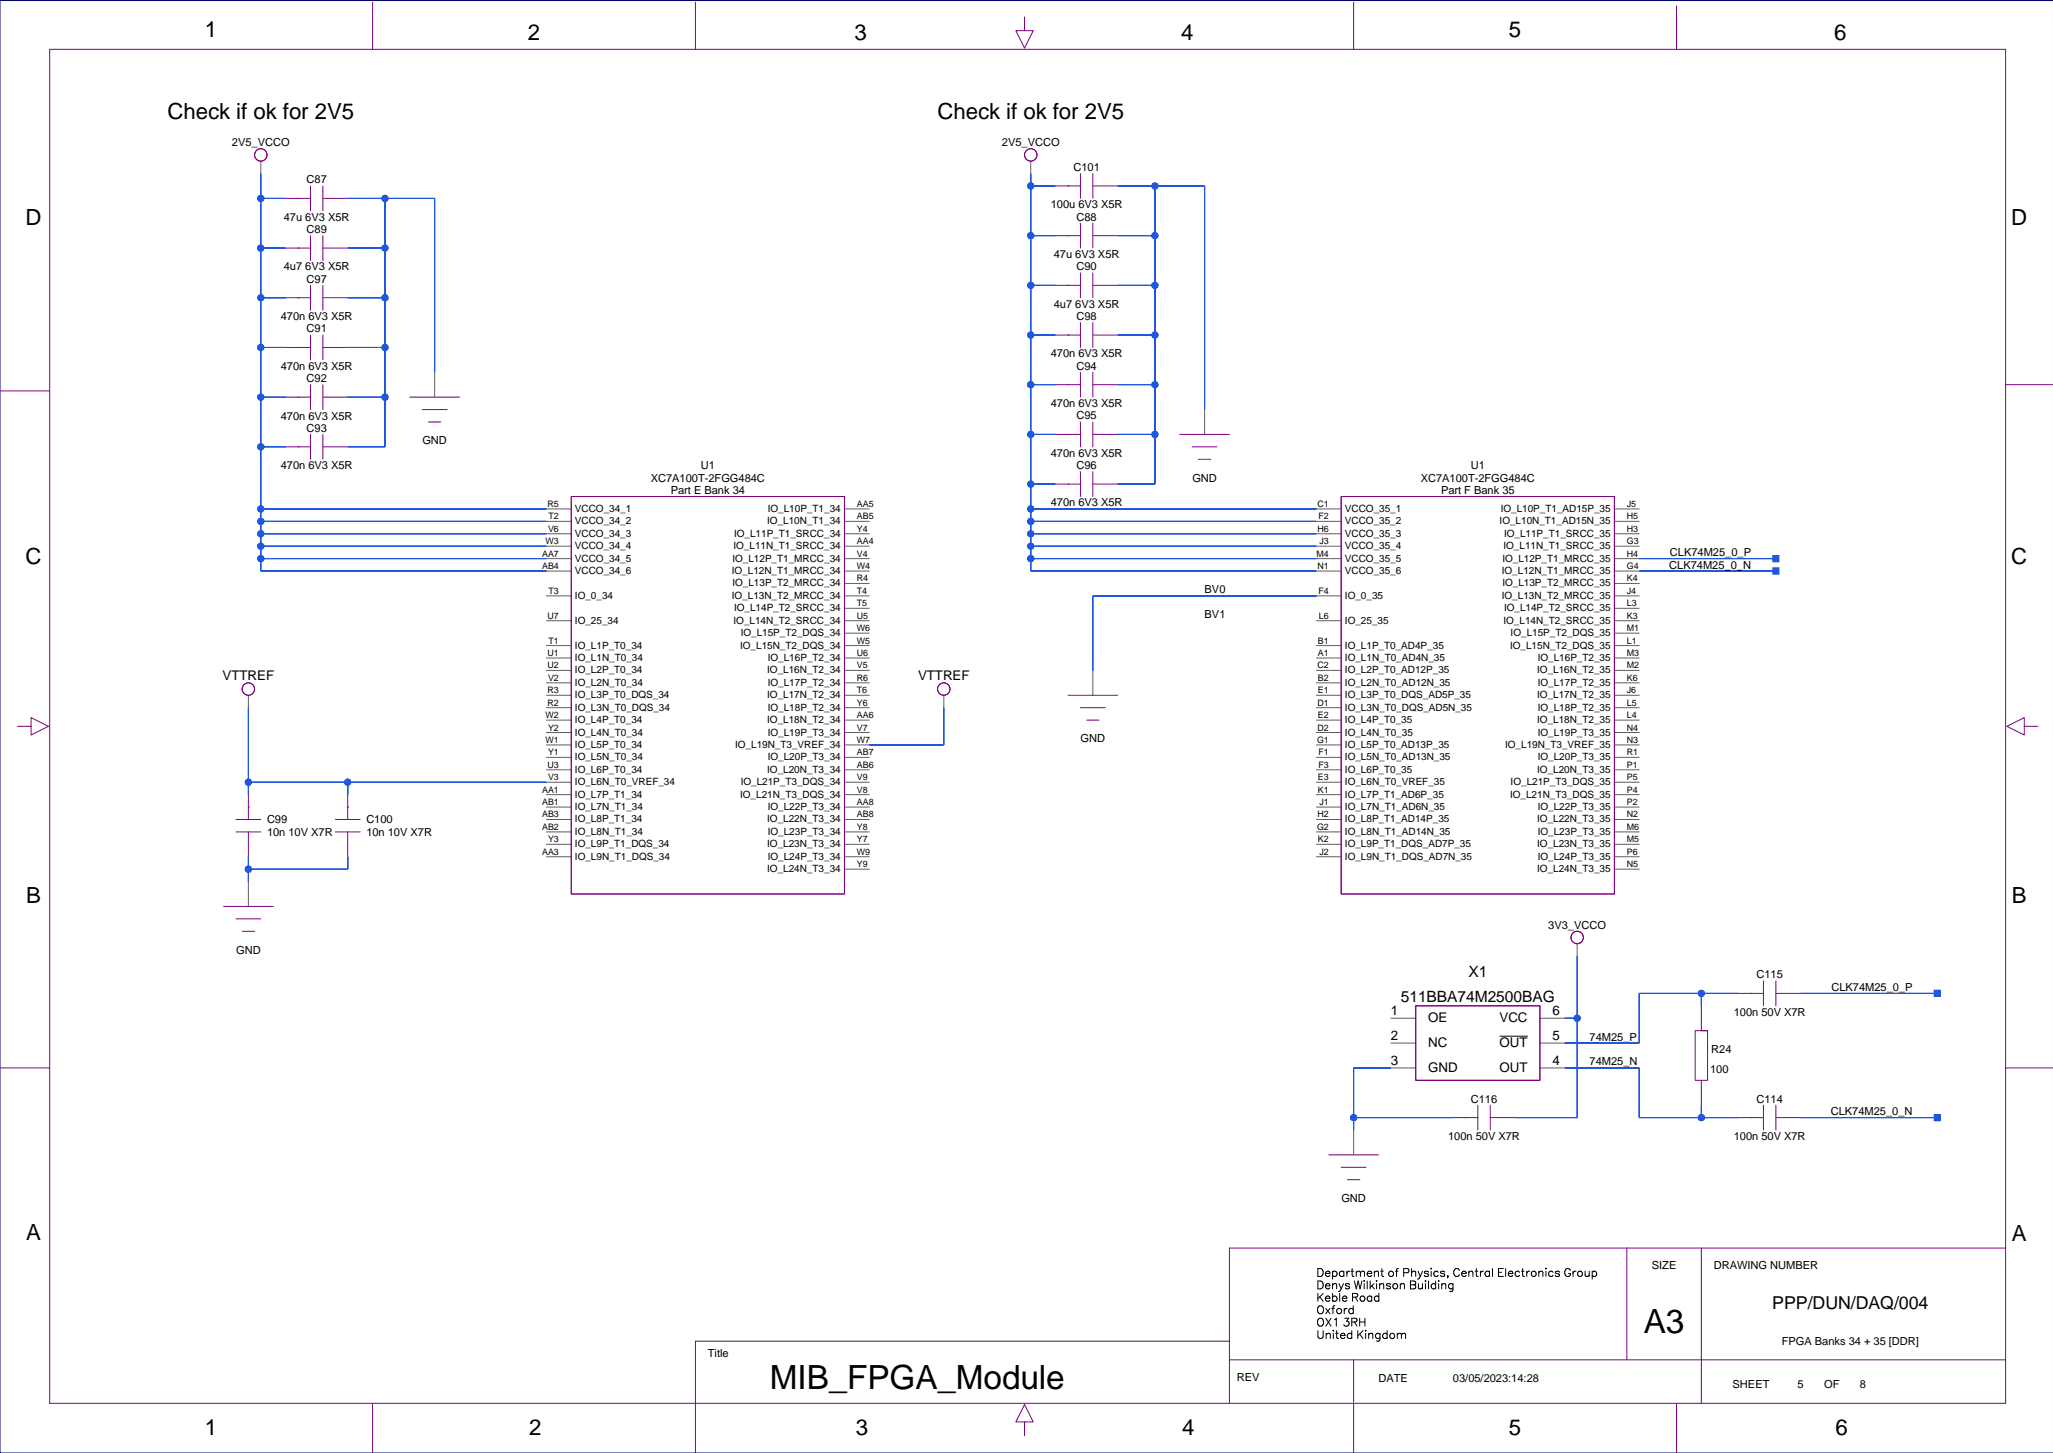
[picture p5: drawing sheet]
<svg xmlns="http://www.w3.org/2000/svg" width="420mm" height="297mm" viewBox="0 0 420 297" stroke-linecap="round" stroke-linejoin="round" font-family="sans-serif">
<path d="M419.9 .1h-419.9v296.9h419.9" fill="none" stroke="#000080" stroke-width=".2"/>
<g fill="none" stroke="#800080" stroke-width=".2">
<path d="M10.2 10.1h399.9v276.8h-399.9zM76.2 .4v9.7M142.2 .4v9.7M209.5 3.5v2.8h1.8l-1.8 3.5-1.8-3.5h1.8M276.8 .4v9.7M342.8 1.2v8.9M63.5 38v5.1M66 38v5.1M215.9 38h5M218.4 38h.1M220.9 35.5v5.1M223.5 35.5v5.1"/>
<path d="M223.5 38h5M58.4 40.6h5.1M58.4 50.7h5.1M60.9 40.6h.1M60.9 50.7h.1M63.5 48.2v5.1M63.5 58.3v5.1M66 48.2v5.1M66 58.3v5.1M66 40.6h5.1M66 50.7h5.1M215.9 48.2h5"/>
<path d="M215.9 58.3h5M218.4 48.2h.1M218.4 58.3h.1M220.9 45.6v5.1M220.9 55.8v5.1M223.5 45.6v5.1M223.5 55.8v5.1M223.5 48.2h5M223.5 58.3h5M0 79.9h10.2M58.4 71h5.1M58.4 60.9h5.1"/>
<path d="M60.9 71h.1M60.9 60.9h.1M63.5 68.5v5.1M63.5 78.6v5.1M66 68.5v5.1M66 78.6v5.1M66 71h5.1M66 60.9h5.1M215.9 78.6h5M215.9 68.5h5M218.4 78.6h.1M218.4 68.5h.1"/>
<path d="M220.9 66v5M220.9 76.1v5.1M223.5 78.6h5M223.5 66v5M223.5 76.1v5.1M223.5 68.5h5M410.1 78.6h9.8M58.4 81.2h5.1M58.4 91.3h5.1M60.9 81.2h.1M60.9 91.3h.1M63.5 88.8v5.1"/>
<path d="M66 88.8v5.1M66 81.2h5.1M66 91.3h5.1M83.8 81.2h10.2M86.3 83.7h5.1M87.6 86.3h2.5M215.9 88.8h5M215.9 99h5M218.4 88.8h.1M218.4 99h.1M220.9 86.3v5M220.9 96.4v5.1"/>
<path d="M223.5 86.3v5M223.5 96.4v5.1M223.5 88.8h5M223.5 99h5M241.2 88.8h10.2M243.8 91.3h5.1M245.1 93.9h2.5M116.8 101.5h55.9v81.3h-55.9zM274.3 101.5h55.8v81.3h-55.8zM3.6 148.5h2.7v-1.8l3.6 1.8-3.6 1.8v-1.8M218.4 142.1h10.1M220.9 144.7h5.1"/>
<path d="M222.2 147.2h2.5M413.9 148.5v-1.8l-3.5 1.8 3.5 1.8v-1.8h2.8M48.2 170.1h5.1M48.2 167.5h5.1M50.8 165h.1M50.8 162.4v5.1M50.8 170.1v5M68.6 170.1h5M68.6 167.5h5M71.1 165h.1M71.1 162.4v5.1M71.1 170.1v5"/>
<path d="M45.7 185.3h10.2M48.2 187.8h5.1M49.5 190.4h2.6M0 218.3h10.2M289.5 205.6h25.4v15.3h-25.4zM347.9 205.6v5.1h-1.3v10.2h2.6v-10.2h-1.3h1.3M355.5 203.1h5.1M358.1 203.1h.1M360.6 200.5v5.1M363.1 200.5v5.1M363.1 203.1h5.1M410.1 218.3h9.8"/>
<path d="M271.7 236.1h10.2M274.3 238.6h5M297.1 228.5h5.1M299.7 228.5h.1M302.2 225.9v5.1M304.7 225.9v5.1M304.7 228.5h5.1M347.9 220.9v5M355.5 228.5h5.1M358.1 228.5h.1M360.6 225.9v5.1M363.1 228.5h5.1"/>
<path d="M363.1 225.9v5.1M275.5 241.2h2.6M332.7 255.1v22.9M347.9 255.1v31.8M410.1 255.1h-158.7v31.8M251.4 274.2h-109.2v22.8M251.4 278h158.7M276.8 278v8.6M76.2 286.9v10.1M209.5 290.7h1.8l-1.8-3.6-1.8 3.6h1.8v2.8M276.8 286.9v10.1M342.8 286.9v10.1"/>
<circle cx="53.3" cy="31.7" r="1.27"/>
<circle cx="210.8" cy="31.7" r="1.27"/>
<circle cx="50.8" cy="140.9" r="1.27"/>
<circle cx="193" cy="140.9" r="1.27"/>
<circle cx="322.5" cy="191.7" r="1.27"/>
</g>
<g fill="none" stroke="#606060" stroke-width=".2">
<path d="M53.3 32.9v2.6M210.8 32.9v2.6M215.9 38h.1M228.5 38h.1M58.4 40.6h.1M58.4 50.7h.1M71.1 40.6h.1M71.1 50.7h.1M215.9 48.2h.1M215.9 58.3h.1M228.5 48.2h.1M228.5 58.3h.1"/>
<path d="M58.4 71h.1M58.4 60.9h.1M71.1 71h.1M71.1 60.9h.1M88.9 76.1v5.1M215.9 78.6h.1M215.9 68.5h.1M228.5 78.6h.1M228.5 68.5h.1M58.4 81.2h.1M58.4 91.3h.1M71.1 81.2h.1"/>
<path d="M71.1 91.3h.1M215.9 88.8h.1M215.9 99h.1M228.5 88.8h.1M228.5 99h.1M246.3 83.7v5.1M111.7 104h5.1M111.7 106.6h5.1M111.7 114.2h5.1M111.7 109.1h5.1M111.7 111.7h5.1M111.7 116.7h5.1"/>
<path d="M172.7 119.3h5.1M172.7 104h5.1M172.7 106.6h5.1M172.7 114.2h5.1M172.7 109.1h5.1M172.7 111.7h5.1M172.7 116.7h5.1M269.2 104h5.1M269.2 106.6h5.1M269.2 114.2h5.1M269.2 109.1h5.1M269.2 111.7h5.1"/>
<path d="M269.2 116.7h5.1M330.1 119.3h5.1M330.1 104h5.1M330.1 106.6h5.1M330.1 114.2h5.1M330.1 109.1h5.1M330.1 111.7h5.1M330.1 116.7h5.1M111.7 139.6h5.1M111.7 132h5.1M111.7 121.8h5.1M111.7 134.5h5.1"/>
<path d="M111.7 137.1h5.1M111.7 126.9h5.1M172.7 139.6h5.1M172.7 132h5.1M172.7 121.8h5.1M172.7 124.4h5.1M172.7 134.5h5.1M172.7 137.1h5.1M172.7 126.9h5.1M172.7 129.4h5.1M223.5 137.1v5M269.2 139.6h5.1"/>
<path d="M269.2 132h5.1M269.2 121.8h5.1M269.2 134.5h5.1M269.2 137.1h5.1M269.2 126.9h5.1M330.1 139.6h5.1M330.1 132h5.1M330.1 121.8h5.1M330.1 124.4h5.1M330.1 134.5h5.1M330.1 137.1h5.1M330.1 126.9h5.1"/>
<path d="M330.1 129.4h5.1M50.8 142.1v2.6M111.7 144.7h5.1M111.7 142.1h5.1M111.7 157.4h5.1M111.7 159.9h5.1M111.7 149.8h5.1M111.7 152.3h5.1M111.7 147.2h5.1M111.7 154.8h5.1M172.7 144.7h5.1M172.7 142.1h5.1"/>
<path d="M172.7 157.4h5.1M172.7 159.9h5.1M172.7 149.8h5.1M172.7 152.3h5.1M172.7 147.2h5.1M172.7 154.8h5.1M193 142.1v2.6M269.2 144.7h5.1M269.2 142.1h5.1M269.2 157.4h5.1M269.2 159.9h5.1M269.2 149.8h5.1"/>
<path d="M269.2 152.3h5.1M269.2 147.2h5.1M269.2 154.8h5.1M330.1 144.7h5.1M330.1 142.1h5.1M330.1 157.4h5.1M330.1 159.9h5.1M330.1 149.8h5.1M330.1 152.3h5.1M330.1 147.2h5.1M330.1 154.8h5.1M50.8 162.4h.1"/>
<path d="M50.8 175.1h.1M71.1 162.4h.1M71.1 175.1h.1M111.7 162.4h5.1M111.7 175.1h5.1M111.7 172.6h5.1M111.7 170.1h5.1M111.7 165h5.1M111.7 167.5h5.1M172.7 162.4h5.1M172.7 175.1h5.1M172.7 172.6h5.1"/>
<path d="M172.7 170.1h5.1M172.7 177.7h5.1M172.7 165h5.1M172.7 167.5h5.1M269.2 162.4h5.1M269.2 175.1h5.1M269.2 172.6h5.1M269.2 170.1h5.1M269.2 165h5.1M269.2 167.5h5.1M330.1 162.4h5.1M330.1 175.1h5.1"/>
<path d="M330.1 172.6h5.1M330.1 170.1h5.1M330.1 177.7h5.1M330.1 165h5.1M330.1 167.5h5.1M50.8 180.2v5.1M322.5 192.9v2.6M284.4 208.2h5.1M284.4 213.2h5.1M284.4 218.3h5.1M314.9 208.2h5.1M314.9 213.2h5.1"/>
<path d="M314.9 218.3h5.1M347.9 205.6h.1M355.5 203.1h.1M368.2 203.1h.1M276.8 231v5.1M297.1 228.5h.1M309.8 228.5h.1M347.9 225.9h.1M355.5 228.5h.1M368.2 228.5h.1"/>
</g>
<g fill="#2058dd" stroke="#2058dd" stroke-width=".2">
<path d="M78.7 40.6v10.1z" fill-rule="evenodd"/>
<path d="M71.1 91.3h7.6z" fill-rule="evenodd"/>
<path d="M78.7 81.2v10.1z" fill-rule="evenodd"/>
<path d="M71.1 81.2h7.6z" fill-rule="evenodd"/>
<path d="M78.7 71v10.2z" fill-rule="evenodd"/>
<path d="M71.1 60.9h7.6z" fill-rule="evenodd"/>
<path d="M78.7 50.7v10.2z" fill-rule="evenodd"/>
<path d="M71.1 50.7h7.6z" fill-rule="evenodd"/>
<path d="M88.9 40.6v35.5z" fill-rule="evenodd"/>
<path d="M78.7 40.6h10.2z" fill-rule="evenodd"/>
<path d="M71.1 40.6h7.6z" fill-rule="evenodd"/>
<path d="M78.7 60.9v10.1z" fill-rule="evenodd"/>
<path d="M71.1 71h7.6z" fill-rule="evenodd"/>
<path d="M53.3 60.9h5.1z" fill-rule="evenodd"/>
<path d="M53.3 71h5.1z" fill-rule="evenodd"/>
<path d="M53.3 71v10.2z" fill-rule="evenodd"/>
<path d="M53.3 91.3h5.1z" fill-rule="evenodd"/>
<path d="M53.3 104h58.4z" fill-rule="evenodd"/>
<path d="M53.3 106.6h58.4z" fill-rule="evenodd"/>
<path d="M53.3 109.1h58.4z" fill-rule="evenodd"/>
<path d="M53.3 111.7h58.4z" fill-rule="evenodd"/>
<path d="M53.3 114.2h58.4z" fill-rule="evenodd"/>
<path d="M53.3 116.7h58.4z" fill-rule="evenodd"/>
<path d="M53.3 114.2v2.5z" fill-rule="evenodd"/>
<path d="M53.3 111.7v2.5z" fill-rule="evenodd"/>
<path d="M53.3 109.1v2.6z" fill-rule="evenodd"/>
<path d="M53.3 106.6v2.5z" fill-rule="evenodd"/>
<path d="M53.3 104v2.6z" fill-rule="evenodd"/>
<path d="M53.3 91.3v12.7z" fill-rule="evenodd"/>
<path d="M53.3 60.9v10.1z" fill-rule="evenodd"/>
<path d="M53.3 81.2v10.1z" fill-rule="evenodd"/>
<path d="M53.3 81.2h5.1z" fill-rule="evenodd"/>
<path d="M53.3 50.7v10.2z" fill-rule="evenodd"/>
<path d="M53.3 40.6v10.1z" fill-rule="evenodd"/>
<path d="M53.3 50.7h5.1z" fill-rule="evenodd"/>
<path d="M53.3 35.5v5.1z" fill-rule="evenodd"/>
<path d="M53.3 40.6h5.1z" fill-rule="evenodd"/>
<path d="M223.5 121.8h45.7z" fill-rule="evenodd"/>
<path d="M223.5 121.8v15.3z" fill-rule="evenodd"/>
<path d="M210.8 114.2v2.5z" fill-rule="evenodd"/>
<path d="M210.8 111.7v2.5z" fill-rule="evenodd"/>
<path d="M210.8 106.6v2.5z" fill-rule="evenodd"/>
<path d="M210.8 104v2.6z" fill-rule="evenodd"/>
<path d="M210.8 109.1v2.6z" fill-rule="evenodd"/>
<path d="M210.8 68.5h5.1z" fill-rule="evenodd"/>
<path d="M210.8 78.6h5.1z" fill-rule="evenodd"/>
<path d="M210.8 58.3h5.1z" fill-rule="evenodd"/>
<path d="M210.8 58.3v10.2z" fill-rule="evenodd"/>
<path d="M210.8 38h5.1z" fill-rule="evenodd"/>
<path d="M210.8 48.2v10.1z" fill-rule="evenodd"/>
<path d="M210.8 48.2h5.1z" fill-rule="evenodd"/>
<path d="M210.8 38v10.2z" fill-rule="evenodd"/>
<path d="M210.8 99v5z" fill-rule="evenodd"/>
<path d="M210.8 99h5.1z" fill-rule="evenodd"/>
<path d="M210.8 114.2h58.4z" fill-rule="evenodd"/>
<path d="M210.8 116.7h58.4z" fill-rule="evenodd"/>
<path d="M210.8 111.7h58.4z" fill-rule="evenodd"/>
<path d="M210.8 109.1h58.4z" fill-rule="evenodd"/>
<path d="M210.8 106.6h58.4z" fill-rule="evenodd"/>
<path d="M210.8 104h58.4z" fill-rule="evenodd"/>
<path d="M210.8 88.8v10.2z" fill-rule="evenodd"/>
<path d="M210.8 88.8h5.1z" fill-rule="evenodd"/>
<path d="M210.8 78.6v10.2z" fill-rule="evenodd"/>
<path d="M210.8 68.5v10.1z" fill-rule="evenodd"/>
<path d="M210.8 35.5v2.5z" fill-rule="evenodd"/>
<path d="M236.2 38v10.2z" fill-rule="evenodd"/>
<path d="M228.5 38h7.7z" fill-rule="evenodd"/>
<path d="M228.5 99h7.7z" fill-rule="evenodd"/>
<path d="M236.2 88.8v10.2z" fill-rule="evenodd"/>
<path d="M228.5 88.8h7.7z" fill-rule="evenodd"/>
<path d="M236.2 78.6v10.2z" fill-rule="evenodd"/>
<path d="M228.5 78.6h7.7z" fill-rule="evenodd"/>
<path d="M236.2 68.5v10.1z" fill-rule="evenodd"/>
<path d="M228.5 68.5h7.7z" fill-rule="evenodd"/>
<path d="M228.5 58.3h7.7z" fill-rule="evenodd"/>
<path d="M236.2 58.3v10.2z" fill-rule="evenodd"/>
<path d="M228.5 48.2h7.7z" fill-rule="evenodd"/>
<path d="M236.2 48.2v10.1z" fill-rule="evenodd"/>
<path d="M246.3 38v45.7z" fill-rule="evenodd"/>
<path d="M236.2 38h10.1z" fill-rule="evenodd"/>
<path d="M193 144.7v7.6z" fill-rule="evenodd"/>
<path d="M177.8 152.3h15.2z" fill-rule="evenodd"/>
<path d="M50.8 159.9v2.5z" fill-rule="evenodd"/>
<path d="M71.1 159.9v2.5z" fill-rule="evenodd"/>
<path d="M50.8 159.9h20.3z" fill-rule="evenodd"/>
<path d="M50.8 144.7v15.2z" fill-rule="evenodd"/>
<path d="M71.1 159.9h40.6z" fill-rule="evenodd"/>
<path d="M71.1 175.1v2.6z" fill-rule="evenodd"/>
<path d="M50.8 177.7h20.3z" fill-rule="evenodd"/>
<path d="M50.8 177.7v2.5z" fill-rule="evenodd"/>
<path d="M50.8 175.1v2.6z" fill-rule="evenodd"/>
<path d="M335.2 114.2h27.9z" fill-rule="evenodd"/>
<path d="M362.5 113.6h1.3v1.2h-1.3z" fill-rule="evenodd"/>
<path d="M335.2 116.7h27.9z" fill-rule="evenodd"/>
<path d="M362.5 116.1h1.3v1.3h-1.3z" fill-rule="evenodd"/>
<path d="M276.8 228.5v2.5z" fill-rule="evenodd"/>
<path d="M276.8 218.3v10.2z" fill-rule="evenodd"/>
<path d="M276.8 228.5h20.3z" fill-rule="evenodd"/>
<path d="M276.8 218.3h7.6z" fill-rule="evenodd"/>
<path d="M309.8 228.5h12.7z" fill-rule="evenodd"/>
<path d="M320 208.2h2.5z" fill-rule="evenodd"/>
<path d="M322.5 208.2v20.3z" fill-rule="evenodd"/>
<path d="M322.5 195.5v12.7z" fill-rule="evenodd"/>
<path d="M368.2 228.5h27.9z" fill-rule="evenodd"/>
<path d="M395.5 227.8h1.3v1.3h-1.3z" fill-rule="evenodd"/>
<path d="M368.2 203.1h27.9z" fill-rule="evenodd"/>
<path d="M395.5 202.4h1.3v1.3h-1.3z" fill-rule="evenodd"/>
<path d="M347.9 203.1v2.5z" fill-rule="evenodd"/>
<path d="M347.9 203.1h7.6z" fill-rule="evenodd"/>
<path d="M335.2 203.1h12.7z" fill-rule="evenodd"/>
<path d="M320 213.2h15.2z" fill-rule="evenodd"/>
<path d="M335.2 203.1v10.1z" fill-rule="evenodd"/>
<path d="M347.9 225.9v2.6z" fill-rule="evenodd"/>
<path d="M347.9 228.5h7.6z" fill-rule="evenodd"/>
<path d="M335.2 228.5h12.7z" fill-rule="evenodd"/>
<path d="M320 218.3h15.2z" fill-rule="evenodd"/>
<path d="M335.2 218.3v10.2z" fill-rule="evenodd"/>
<circle cx="78.7" cy="81.2" r=".63"/>
<circle cx="78.7" cy="50.7" r=".63"/>
<circle cx="78.7" cy="40.6" r=".63"/>
<circle cx="78.7" cy="60.9" r=".63"/>
<circle cx="78.7" cy="71" r=".63"/>
<circle cx="53.3" cy="114.2" r=".63"/>
<circle cx="53.3" cy="111.7" r=".63"/>
<circle cx="53.3" cy="109.1" r=".63"/>
<circle cx="53.3" cy="106.6" r=".63"/>
<circle cx="53.3" cy="104" r=".63"/>
<circle cx="53.3" cy="71" r=".63"/>
<circle cx="53.3" cy="91.3" r=".63"/>
<circle cx="53.3" cy="81.2" r=".63"/>
<circle cx="53.3" cy="60.9" r=".63"/>
<circle cx="53.3" cy="50.7" r=".63"/>
<circle cx="53.3" cy="40.6" r=".63"/>
<circle cx="210.8" cy="58.3" r=".63"/>
<circle cx="210.8" cy="48.2" r=".63"/>
<circle cx="210.8" cy="114.2" r=".63"/>
<circle cx="210.8" cy="111.7" r=".63"/>
<circle cx="210.8" cy="109.1" r=".63"/>
<circle cx="210.8" cy="106.6" r=".63"/>
<circle cx="210.8" cy="104" r=".63"/>
<circle cx="210.8" cy="99" r=".63"/>
<circle cx="210.8" cy="88.8" r=".63"/>
<circle cx="210.8" cy="78.6" r=".63"/>
<circle cx="210.8" cy="68.5" r=".63"/>
<circle cx="210.8" cy="38" r=".63"/>
<circle cx="236.2" cy="88.8" r=".63"/>
<circle cx="236.2" cy="78.6" r=".63"/>
<circle cx="236.2" cy="68.5" r=".63"/>
<circle cx="236.2" cy="58.3" r=".63"/>
<circle cx="236.2" cy="48.2" r=".63"/>
<circle cx="236.2" cy="38" r=".63"/>
<circle cx="50.8" cy="159.9" r=".63"/>
<circle cx="71.1" cy="159.9" r=".63"/>
<circle cx="50.8" cy="177.7" r=".63"/>
<circle cx="276.8" cy="228.5" r=".63"/>
<circle cx="322.5" cy="208.2" r=".63"/>
<circle cx="347.9" cy="203.1" r=".63"/>
<circle cx="347.9" cy="228.5" r=".63"/>
</g>
<g fill="none" stroke="#2058dd" stroke-width=".2">
<path d="M53.3 35.5v81.2h58.4M210.8 35.5v81.2h58.4M210.8 38h5.1M228.5 38h17.8v45.7M236.2 38v61h-7.7M53.3 50.7h5.1M53.3 40.6h5.1M71.1 50.7h7.6M71.1 40.6h17.8v35.5M78.7 40.6v50.7h-7.6M210.8 58.3h5.1M210.8 48.2h5.1"/>
<path d="M228.5 58.3h7.7M228.5 48.2h7.7M53.3 60.9h5.1M53.3 71h5.1M71.1 60.9h7.6M71.1 71h7.6M210.8 68.5h5.1M210.8 78.6h5.1M228.5 68.5h7.7M228.5 78.6h7.7M53.3 91.3h5.1M53.3 81.2h5.1"/>
<path d="M71.1 81.2h7.6M210.8 99h5.1M210.8 88.8h5.1M228.5 88.8h7.7M53.3 104h58.4M53.3 106.6h58.4M53.3 109.1h58.4M53.3 111.7h58.4M53.3 114.2h58.4M210.8 104h58.4M210.8 106.6h58.4M210.8 109.1h58.4"/>
<path d="M210.8 111.7h58.4M210.8 114.2h58.4M335.2 114.2h27.9M335.2 116.7h27.9M269.2 121.8h-45.7v15.3M50.8 144.7v17.7M50.8 159.9h60.9M71.1 159.9v2.5M193 144.7v7.6h-15.2M50.8 175.1v5.1M71.1 175.1v2.6h-20.3M322.5 195.5v33h-12.7"/>
<path d="M284.4 218.3h-7.6v12.7M320 218.3h15.2v10.2h20.3M320 208.2h2.5M347.9 203.1v2.5M355.5 203.1h-20.3v10.1h-15.2M368.2 203.1h27.9M276.8 228.5h20.3M347.9 225.9v2.6M368.2 228.5h27.9"/>
<circle cx="210.8" cy="38" r=".63"/>
<circle cx="236.2" cy="38" r=".63"/>
<circle cx="53.3" cy="50.7" r=".63"/>
<circle cx="53.3" cy="40.6" r=".63"/>
<circle cx="78.7" cy="50.7" r=".63"/>
<circle cx="78.7" cy="40.6" r=".63"/>
<circle cx="210.8" cy="48.2" r=".63"/>
<circle cx="210.8" cy="58.3" r=".63"/>
<circle cx="236.2" cy="48.2" r=".63"/>
<circle cx="236.2" cy="58.3" r=".63"/>
<circle cx="53.3" cy="71" r=".63"/>
<circle cx="53.3" cy="60.9" r=".63"/>
<circle cx="78.7" cy="71" r=".63"/>
<circle cx="78.7" cy="60.9" r=".63"/>
<circle cx="210.8" cy="78.6" r=".63"/>
<circle cx="210.8" cy="68.5" r=".63"/>
<circle cx="236.2" cy="78.6" r=".63"/>
<circle cx="236.2" cy="68.5" r=".63"/>
<circle cx="53.3" cy="81.2" r=".63"/>
<circle cx="53.3" cy="91.3" r=".63"/>
<circle cx="78.7" cy="81.2" r=".63"/>
<circle cx="210.8" cy="99" r=".63"/>
<circle cx="210.8" cy="88.8" r=".63"/>
<circle cx="236.2" cy="88.8" r=".63"/>
<circle cx="53.3" cy="106.6" r=".63"/>
<circle cx="53.3" cy="114.2" r=".63"/>
<circle cx="53.3" cy="111.7" r=".63"/>
<circle cx="53.3" cy="104" r=".63"/>
<circle cx="53.3" cy="109.1" r=".63"/>
<circle cx="210.8" cy="106.6" r=".63"/>
<circle cx="210.8" cy="114.2" r=".63"/>
<circle cx="210.8" cy="111.7" r=".63"/>
<circle cx="210.8" cy="104" r=".63"/>
<circle cx="210.8" cy="109.1" r=".63"/>
<circle cx="50.8" cy="159.9" r=".63"/>
<circle cx="71.1" cy="159.9" r=".63"/>
<circle cx="50.8" cy="177.7" r=".63"/>
<circle cx="322.5" cy="208.2" r=".63"/>
<circle cx="347.9" cy="203.1" r=".63"/>
<circle cx="276.8" cy="228.5" r=".63"/>
<circle cx="347.9" cy="228.5" r=".63"/>
</g>
<path d="M306.7 211.8h5.6" fill="none" stroke="#000" stroke-width=".2"/>
<g font-size="6.8">
<text x="336.1" y="272.4">A3</text>
<text x="157.4" y="284.1">MIB_FPGA_Module</text>
</g>
<g font-size="4.5">
<text x="41.9" y="7.6">1</text>
<text x="107.9" y="8.1">2</text>
<text x="174.7" y="8.1">3</text>
<text x="241.5" y="8.1">4</text>
<text x="308.6" y="7.6">5</text>
<text x="375.1" y="8.1">6</text>
<text x="34.3" y="24.3">Check if ok for 2V5</text>
<text x="191.7" y="24.3">Check if ok for 2V5</text>
<text x="5.2" y="46">D</text>
<text x="411.3" y="46">D</text>
<text x="5.2" y="115.3">C</text>
<text x="411.3" y="115.3">C</text>
<text x="5.3" y="184.6">B</text>
<text x="411.4" y="184.6">B</text>
<text x="5.3" y="253.4">A</text>
<text x="411.4" y="253.7">A</text>
<text x="41.9" y="293.3">1</text>
<text x="108.2" y="293.3">2</text>
<text x="175" y="293.3">3</text>
<text x="241.8" y="293.3">4</text>
<text x="308.6" y="293.3">5</text>
<text x="375.3" y="293.3">6</text>
</g>
<text font-size="3.6" x="362.4" y="267.6">PPP/DUN/DAQ/004</text>
<g font-size="3.2">
<text x="300.3" y="199.8">X1</text>
<text x="286.5" y="204.9">511BBA74M2500BAG</text>
</g>
<g font-size="2.7">
<text x="45.5" y="139">VTTREF</text>
<text x="187.7" y="139">VTTREF</text>
<text x="284.4" y="207.5">1</text>
<text x="292" y="209">OE</text>
<text x="306.6" y="209">VCC</text>
<text x="317.4" y="207.5">6</text>
<text x="284.4" y="212.6">2</text>
<text x="292" y="214.1">NC</text>
<text x="306.6" y="214.1">OUT</text>
<text x="317.4" y="212.6">5</text>
<text x="284.4" y="217.7">3</text>
<text x="292" y="219.1">GND</text>
<text x="306.6" y="219.1">OUT</text>
<text x="317.4" y="217.7">4</text>
</g>
<g font-size="2.5">
<text x="269.2" y="262.9">Denys Wilkinson Building</text>
<text x="269.2" y="260.4">Department of Physics, Central Electronics Group</text>
<text x="269.2" y="265.5">Keble Road</text>
<text x="269.2" y="268">Oxford</text>
<text x="269.2" y="270.6">OX1</text>
<text x="269.2" y="273.1">United Kingdom</text>
<text x="274.6" y="270.6">3RH</text>
</g>
<g font-size="2.3">
<text x="47.4" y="29.9">2V5_VCCO</text>
<text x="204.9" y="29.9">2V5_VCCO</text>
<text x="219.5" y="35">C101</text>
<text x="62.7" y="37.5">C87</text>
<text x="58" y="45.1">47u 6V3 X5R</text>
<text x="62.7" y="47.7">C89</text>
<text x="214.9" y="42.6">100u 6V3 X5R</text>
<text x="220.1" y="45.1">C88</text>
<text x="215.5" y="52.7">47u 6V3 X5R</text>
<text x="58" y="55.3">4u7 6V3 X5R</text>
<text x="62.7" y="57.8">C97</text>
<text x="220.1" y="55.3">C90</text>
<text x="57.4" y="65.4">470n 6V3 X5R</text>
<text x="215.5" y="62.9">4u7 6V3 X5R</text>
<text x="220.1" y="65.4">C98</text>
<text x="62.7" y="68">C91</text>
<text x="57.4" y="75.6">470n 6V3 X5R</text>
<text x="214.9" y="73.1">470n 6V3 X5R</text>
<text x="220.1" y="75.6">C94</text>
<text x="62.7" y="78.1">C92</text>
<text x="214.9" y="83.2">470n 6V3 X5R</text>
<text x="57.4" y="85.8">470n 6V3 X5R</text>
<text x="62.7" y="88.3">C93</text>
<text x="220.1" y="85.7">C95</text>
<text x="57.4" y="95.9">470n 6V3 X5R</text>
<text x="86.4" y="90.8">GND</text>
<text x="143.3" y="95.9">U1</text>
<text x="214.9" y="93.4">470n 6V3 X5R</text>
<text x="220.1" y="95.9">C96</text>
<text x="300.7" y="95.9">U1</text>
<text x="133.1" y="98.4">XC7A100T-2FGG484C</text>
<text x="137.2" y="101">Part E Bank 34</text>
<text x="243.8" y="98.5">GND</text>
<text x="290.5" y="98.4">XC7A100T-2FGG484C</text>
<text x="294.7" y="101">Part F Bank 35</text>
<text x="214.9" y="103.5">470n 6V3 X5R</text>
<text x="341.5" y="113.7">CLK74M25_0_P</text>
<text x="341.3" y="116.2">CLK74M25_0_N</text>
<text x="246.3" y="121.3">BV0</text>
<text x="246.3" y="126.4">BV1</text>
<text x="221" y="151.8">GND</text>
<text x="54.6" y="168.3">C99</text>
<text x="54.6" y="170.8">10n 10V X7R</text>
<text x="74.9" y="168.3">C100</text>
<text x="74.9" y="170.8">10n 10V X7R</text>
<text x="316.6" y="189.9">3V3_VCCO</text>
<text x="48.3" y="195">GND</text>
<text x="359.2" y="200">C115</text>
<text x="374.5" y="202.6">CLK74M25_0_P</text>
<text x="354.5" y="207.7">100n 50V X7R</text>
<text x="325" y="212.7">74M25_P</text>
<text x="349.9" y="215.3">R24</text>
<text x="325" y="217.8">74M25_N</text>
<text x="349.7" y="219.3">100</text>
<text x="300.8" y="225.4">C116</text>
<text x="359.2" y="225.4">C114</text>
<text x="374.4" y="228">CLK74M25_0_N</text>
<text x="296.1" y="233">100n 50V X7R</text>
<text x="354.5" y="233">100n 50V X7R</text>
<text x="274.3" y="245.7">GND</text>
<text x="337.8" y="259.5">SIZE</text>
<text x="350.4" y="259.5">DRAWING NUMBER</text>
<text x="364.4" y="274.9">FPGA Banks 34 + 35 [DDR]</text>
<text x="144.7" y="277.5">Title</text>
<text x="252.9" y="282.3">REV</text>
<text x="281.9" y="282.5">DATE</text>
<text x="297.1" y="282.5">03/05/2023:14:28</text>
<text x="354.3" y="283.7">SHEET</text>
<text x="367.6" y="283.7">5</text>
<text x="373" y="283.7">OF</text>
<text x="380.3" y="283.7">8</text>
</g>
<g font-size="2">
<text x="117.6" y="104.7">VCCO_34_1</text>
<text x="117.6" y="107.2">VCCO_34_2</text>
<text x="156.9" y="107.2">IO_L10N_T1_34</text>
<text x="157" y="104.7">IO_L10P_T1_34</text>
<text x="275" y="104.7">VCCO_35_1</text>
<text x="275" y="107.2">VCCO_35_2</text>
<text x="306.6" y="107.2">IO_L10N_T1_AD15N_35</text>
<text x="306.9" y="104.7">IO_L10P_T1_AD15P_35</text>
<text x="117.6" y="109.7">VCCO_34_3</text>
<text x="117.6" y="112.3">VCCO_34_4</text>
<text x="150" y="112.3">IO_L11N_T1_SRCC_34</text>
<text x="150.1" y="109.7">IO_L11P_T1_SRCC_34</text>
<text x="275" y="109.7">VCCO_35_3</text>
<text x="275" y="112.3">VCCO_35_4</text>
<text x="307.4" y="112.3">IO_L11N_T1_SRCC_35</text>
<text x="307.5" y="109.7">IO_L11P_T1_SRCC_35</text>
<text x="117.6" y="114.8">VCCO_34_5</text>
<text x="117.6" y="117.3">VCCO_34_6</text>
<text x="149.7" y="117.3">IO_L12N_T1_MRCC_34</text>
<text x="149.8" y="119.9">IO_L13P_T2_MRCC_34</text>
<text x="149.8" y="114.8">IO_L12P_T1_MRCC_34</text>
<text x="275" y="114.8">VCCO_35_5</text>
<text x="275" y="117.3">VCCO_35_6</text>
<text x="307.1" y="117.3">IO_L12N_T1_MRCC_35</text>
<text x="307.2" y="114.8">IO_L12P_T1_MRCC_35</text>
<text x="307.2" y="119.9">IO_L13P_T2_MRCC_35</text>
<text x="117.6" y="122.4">IO_0_34</text>
<text x="149.7" y="122.4">IO_L13N_T2_MRCC_34</text>
<text x="150.1" y="125">IO_L14P_T2_SRCC_34</text>
<text x="275" y="122.4">IO_0_35</text>
<text x="307.1" y="122.4">IO_L13N_T2_MRCC_35</text>
<text x="307.5" y="125">IO_L14P_T2_SRCC_35</text>
<text x="117.6" y="127.5">IO_25_34</text>
<text x="150" y="127.5">IO_L14N_T2_SRCC_34</text>
<text x="151.5" y="130">IO_L15P_T2_DQS_34</text>
<text x="275" y="127.5">IO_25_35</text>
<text x="307.4" y="127.5">IO_L14N_T2_SRCC_35</text>
<text x="308.9" y="130">IO_L15P_T2_DQS_35</text>
<text x="117.6" y="132.6">IO_L1P_T0_34</text>
<text x="117.6" y="135.1">IO_L1N_T0_34</text>
<text x="117.6" y="137.7">IO_L2P_T0_34</text>
<text x="151.3" y="132.6">IO_L15N_T2_DQS_34</text>
<text x="156.9" y="137.7">IO_L16N_T2_34</text>
<text x="157" y="135.1">IO_L16P_T2_34</text>
<text x="275" y="135.1">IO_L1N_T0_AD4N_35</text>
<text x="275" y="132.6">IO_L1P_T0_AD4P_35</text>
<text x="275" y="137.7">IO_L2P_T0_AD12P_35</text>
<text x="308.8" y="132.6">IO_L15N_T2_DQS_35</text>
<text x="314.3" y="137.7">IO_L16N_T2_35</text>
<text x="314.4" y="135.1">IO_L16P_T2_35</text>
<text x="117.6" y="142.7">IO_L3P_T0_DQS_34</text>
<text x="117.6" y="140.2">IO_L2N_T0_34</text>
<text x="156.9" y="142.7">IO_L17N_T2_34</text>
<text x="157" y="140.2">IO_L17P_T2_34</text>
<text x="275" y="140.2">IO_L2N_T0_AD12N_35</text>
<text x="275" y="142.7">IO_L3P_T0_DQS_AD5P_35</text>
<text x="314.3" y="142.7">IO_L17N_T2_35</text>
<text x="314.4" y="140.2">IO_L17P_T2_35</text>
<text x="117.6" y="145.3">IO_L3N_T0_DQS_34</text>
<text x="117.6" y="147.8">IO_L4P_T0_34</text>
<text x="156.9" y="147.8">IO_L18N_T2_34</text>
<text x="157" y="145.3">IO_L18P_T2_34</text>
<text x="275" y="145.3">IO_L3N_T0_DQS_AD5N_35</text>
<text x="275" y="147.8">IO_L4P_T0_35</text>
<text x="314.3" y="147.8">IO_L18N_T2_35</text>
<text x="314.4" y="145.3">IO_L18P_T2_35</text>
<text x="117.6" y="152.9">IO_L5P_T0_34</text>
<text x="117.6" y="155.4">IO_L5N_T0_34</text>
<text x="117.6" y="150.4">IO_L4N_T0_34</text>
<text x="150.3" y="152.9">IO_L19N_T3_VREF_34</text>
<text x="157" y="150.4">IO_L19P_T3_34</text>
<text x="157" y="155.4">IO_L20P_T3_34</text>
<text x="275" y="150.4">IO_L4N_T0_35</text>
<text x="275" y="155.4">IO_L5N_T0_AD13N_35</text>
<text x="275" y="152.9">IO_L5P_T0_AD13P_35</text>
<text x="307.8" y="152.9">IO_L19N_T3_VREF_35</text>
<text x="314.4" y="150.4">IO_L19P_T3_35</text>
<text x="314.4" y="155.4">IO_L20P_T3_35</text>
<text x="117.6" y="158">IO_L6P_T0_34</text>
<text x="117.6" y="160.5">IO_L6N_T0_VREF_34</text>
<text x="151.5" y="160.5">IO_L21P_T3_DQS_34</text>
<text x="156.9" y="158">IO_L20N_T3_34</text>
<text x="275" y="160.5">IO_L6N_T0_VREF_35</text>
<text x="275" y="158">IO_L6P_T0_35</text>
<text x="308.9" y="160.5">IO_L21P_T3_DQS_35</text>
<text x="314.3" y="158">IO_L20N_T3_35</text>
<text x="117.6" y="163.1">IO_L7P_T1_34</text>
<text x="117.6" y="165.6">IO_L7N_T1_34</text>
<text x="151.3" y="163.1">IO_L21N_T3_DQS_34</text>
<text x="157" y="165.6">IO_L22P_T3_34</text>
<text x="275" y="165.6">IO_L7N_T1_AD6N_35</text>
<text x="275" y="163.1">IO_L7P_T1_AD6P_35</text>
<text x="308.8" y="163.1">IO_L21N_T3_DQS_35</text>
<text x="314.4" y="165.6">IO_L22P_T3_35</text>
<text x="117.6" y="173.2">IO_L9P_T1_DQS_34</text>
<text x="117.6" y="170.7">IO_L8N_T1_34</text>
<text x="117.6" y="168.1">IO_L8P_T1_34</text>
<text x="156.9" y="173.2">IO_L23N_T3_34</text>
<text x="156.9" y="168.1">IO_L22N_T3_34</text>
<text x="157" y="170.7">IO_L23P_T3_34</text>
<text x="275" y="170.7">IO_L8N_T1_AD14N_35</text>
<text x="275" y="168.1">IO_L8P_T1_AD14P_35</text>
<text x="275" y="173.2">IO_L9P_T1_DQS_AD7P_35</text>
<text x="314.3" y="173.2">IO_L23N_T3_35</text>
<text x="314.3" y="168.1">IO_L22N_T3_35</text>
<text x="314.4" y="170.7">IO_L23P_T3_35</text>
<text x="117.6" y="175.8">IO_L9N_T1_DQS_34</text>
<text x="156.9" y="178.3">IO_L24N_T3_34</text>
<text x="157" y="175.8">IO_L24P_T3_34</text>
<text x="275" y="175.8">IO_L9N_T1_DQS_AD7N_35</text>
<text x="314.3" y="178.3">IO_L24N_T3_35</text>
<text x="314.4" y="175.8">IO_L24P_T3_35</text>
</g>
<g font-size="1.8">
<text x="112" y="103.6">R5</text>
<text x="112.2" y="106.2">T2</text>
<text x="175.2" y="106.2">AB5</text>
<text x="175.2" y="103.6">AA5</text>
<text x="269.4" y="103.6">C1</text>
<text x="269.6" y="106.2">F2</text>
<text x="332.7" y="103.6">J5</text>
<text x="332.7" y="106.2">H5</text>
<text x="110.9" y="113.8">AA7</text>
<text x="111.6" y="111.2">W3</text>
<text x="112.1" y="108.7">V6</text>
<text x="175.2" y="111.2">AA4</text>
<text x="175.2" y="108.7">Y4</text>
<text x="175.2" y="113.8">V4</text>
<text x="269.2" y="113.8">M4</text>
<text x="269.4" y="108.7">H6</text>
<text x="269.8" y="111.2">J3</text>
<text x="332.7" y="113.8">H4</text>
<text x="332.7" y="108.7">H3</text>
<text x="332.7" y="111.2">G3</text>
<text x="110.9" y="116.3">AB4</text>
<text x="175.2" y="116.3">W4</text>
<text x="175.2" y="118.9">R4</text>
<text x="269.4" y="116.3">N1</text>
<text x="332.7" y="118.9">K4</text>
<text x="332.7" y="116.3">G4</text>
<text x="112.2" y="121.4">T3</text>
<text x="175.2" y="123.9">T5</text>
<text x="175.2" y="121.4">T4</text>
<text x="269.6" y="121.4">F4</text>
<text x="332.7" y="123.9">L3</text>
<text x="332.7" y="121.4">J4</text>
<text x="112" y="126.5">U7</text>
<text x="112.2" y="131.6">T1</text>
<text x="175.2" y="129">W6</text>
<text x="175.2" y="131.6">W5</text>
<text x="175.2" y="126.5">U5</text>
<text x="269.5" y="131.6">B1</text>
<text x="269.7" y="126.5">L6</text>
<text x="332.7" y="129">M1</text>
<text x="332.7" y="131.6">L1</text>
<text x="332.7" y="126.5">K3</text>
<text x="112" y="136.6">U2</text>
<text x="112" y="134.1">U1</text>
<text x="175.2" y="136.6">V5</text>
<text x="175.2" y="134.1">U6</text>
<text x="269.4" y="136.6">C2</text>
<text x="269.5" y="134.1">A1</text>
<text x="332.7" y="134.1">M3</text>
<text x="332.7" y="136.6">M2</text>
<text x="112" y="141.7">R3</text>
<text x="112.1" y="139.2">V2</text>
<text x="175.2" y="141.7">T6</text>
<text x="175.2" y="139.2">R6</text>
<text x="269.5" y="141.7">E1</text>
<text x="269.5" y="139.2">B2</text>
<text x="332.7" y="139.2">K6</text>
<text x="332.7" y="141.7">J6</text>
<text x="111.6" y="146.8">W2</text>
<text x="112" y="144.3">R2</text>
<text x="112.1" y="149.3">Y2</text>
<text x="175.2" y="146.8">AA6</text>
<text x="175.2" y="144.3">Y6</text>
<text x="175.2" y="149.3">V7</text>
<text x="269.4" y="149.3">D2</text>
<text x="269.4" y="144.3">D1</text>
<text x="269.5" y="146.8">E2</text>
<text x="332.7" y="149.3">N4</text>
<text x="332.7" y="144.3">L5</text>
<text x="332.7" y="146.8">L4</text>
<text x="111.6" y="151.9">W1</text>
<text x="112.1" y="154.4">Y1</text>
<text x="175.2" y="154.4">AB7</text>
<text x="175.2" y="151.9">W7</text>
<text x="269.3" y="151.9">G1</text>
<text x="269.6" y="154.4">F1</text>
<text x="332.7" y="154.4">R1</text>
<text x="332.7" y="151.9">N3</text>
<text x="112" y="157">U3</text>
<text x="112.1" y="159.5">V3</text>
<text x="175.2" y="157">AB6</text>
<text x="175.2" y="159.5">V9</text>
<text x="269.5" y="159.5">E3</text>
<text x="269.6" y="157">F3</text>
<text x="332.7" y="159.5">P5</text>
<text x="332.7" y="157">P1</text>
<text x="110.9" y="167.1">AB3</text>
<text x="110.9" y="164.6">AB1</text>
<text x="110.9" y="162">AA1</text>
<text x="175.2" y="167.1">AB8</text>
<text x="175.2" y="164.6">AA8</text>
<text x="175.2" y="162">V8</text>
<text x="269.4" y="167.1">H2</text>
<text x="269.5" y="162">K1</text>
<text x="269.8" y="164.6">J1</text>
<text x="332.7" y="162">P4</text>
<text x="332.7" y="164.6">P2</text>
<text x="332.7" y="167.1">N2</text>
<text x="110.9" y="169.7">AB2</text>
<text x="112.1" y="172.2">Y3</text>
<text x="175.2" y="169.7">Y8</text>
<text x="175.2" y="172.2">Y7</text>
<text x="269.3" y="169.7">G2</text>
<text x="269.5" y="172.2">K2</text>
<text x="332.7" y="169.7">M6</text>
<text x="332.7" y="172.2">M5</text>
<text x="110.9" y="174.7">AA3</text>
<text x="175.2" y="177.3">Y9</text>
<text x="175.2" y="174.7">W9</text>
<text x="269.8" y="174.7">J2</text>
<text x="332.7" y="174.7">P6</text>
<text x="332.7" y="177.3">N5</text>
</g>
</svg>
